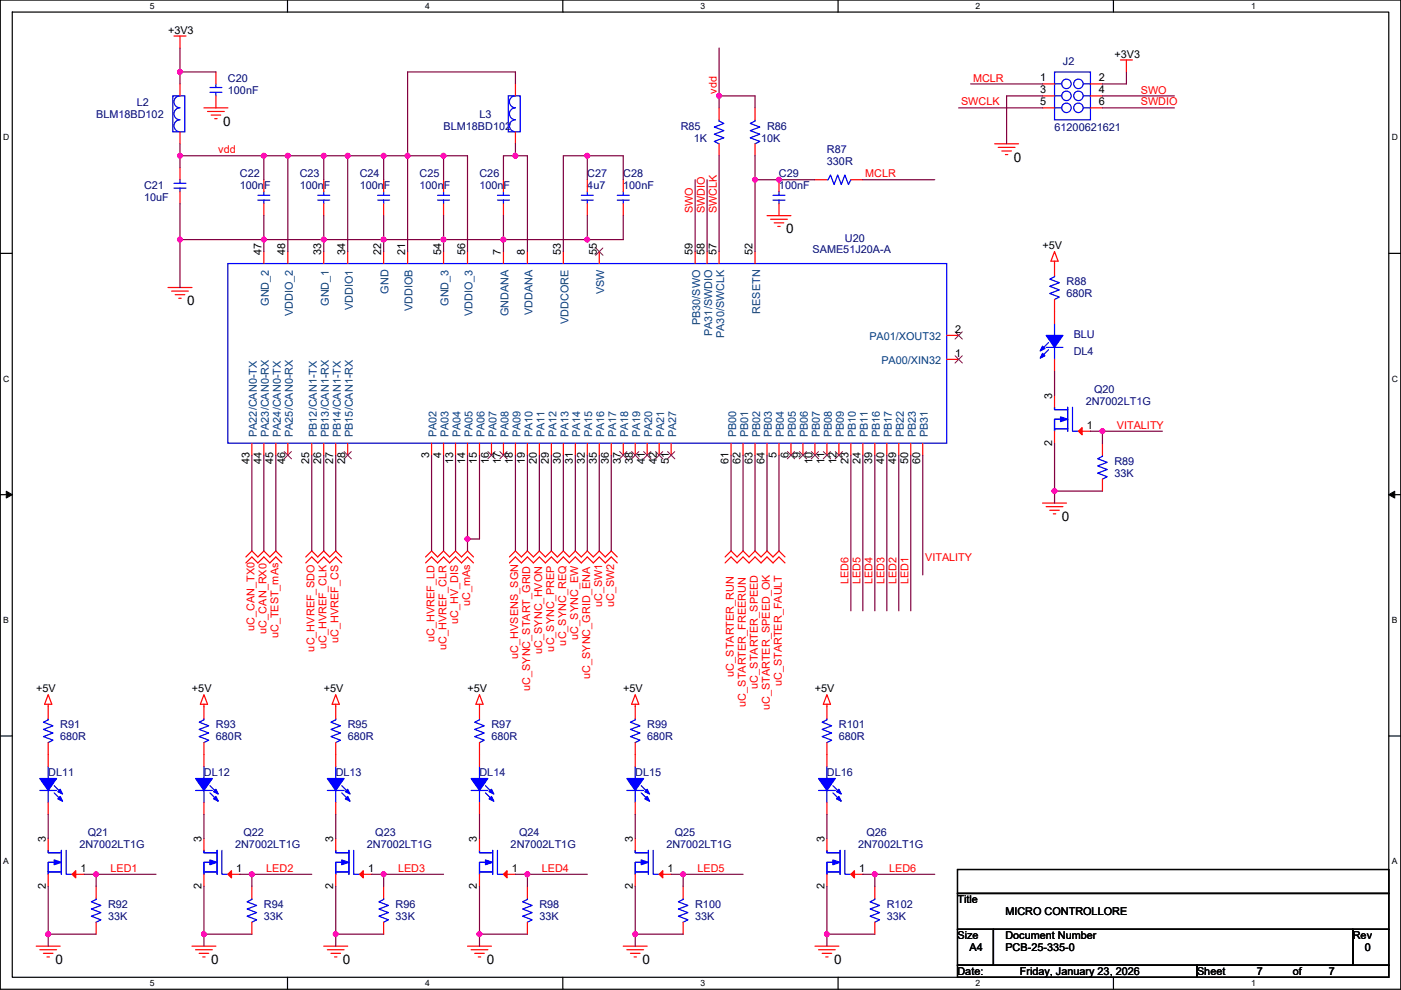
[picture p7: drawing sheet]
<svg xmlns="http://www.w3.org/2000/svg" width="297mm" height="210mm" viewBox="0 0 297 210" stroke-linecap="round" stroke-linejoin="round" font-family="sans-serif">
<path d="M.1 0h296.9v209.8h-296.9zM2.6 2.6h291.8v204.7h-291.8z" fill="none" stroke="#000" stroke-width=".25"/>
<g fill="#fff">
<path d="M31.8 .3h1v2h-1z"/>
<path d="M31.8 207.5h1v2.1h-1z"/>
</g>
<path d="M61 0v2.6M61 207.3v2.5" fill="none" stroke="#000" stroke-width=".25"/>
<g fill="#fff">
<path d="M90.1 .3h1v2h-1z"/>
<path d="M90.1 207.5h1v2.1h-1z"/>
</g>
<path d="M119.3 0v2.6M119.3 207.3v2.5" fill="none" stroke="#000" stroke-width=".25"/>
<g fill="#fff">
<path d="M148.5 .3h1v2h-1z"/>
<path d="M148.5 207.5h1v2.1h-1z"/>
</g>
<path d="M177.7 0v2.6M177.7 207.3v2.5" fill="none" stroke="#000" stroke-width=".25"/>
<g fill="#fff">
<path d="M206.9 .3h1v2h-1z"/>
<path d="M206.9 207.5h1v2.1h-1z"/>
</g>
<path d="M236.1 0v2.6M236.1 207.3v2.5" fill="none" stroke="#000" stroke-width=".25"/>
<g fill="#fff">
<path d="M265.2 .3h1v2h-1z"/>
<path d="M265.2 207.5h1v2.1h-1z"/>
<path d="M.7 28.2h1.3v2h-1.3z"/>
<path d="M295.1 28.2h1.3v2h-1.3z"/>
<path d="M.7 79.3h1.3v2.1h-1.3z"/>
<path d="M295.1 79.3h1.3v2.1h-1.3z"/>
</g>
<path d="M.1 53.7h2.5M294.4 53.7h2.6" fill="none" stroke="#000" stroke-width=".25"/>
<g fill="#fff">
<path d="M.7 130.5h1.2v2h-1.2z"/>
<path d="M295.1 130.5h1.2v2h-1.2z"/>
</g>
<path d="M.1 104.9h2.5M294.4 104.9h2.6" fill="none" stroke="#000" stroke-width=".25"/>
<path d="M1.3 104.2l1.3 .7-1.3 .7zM294.4 104.9l1.3-.7v1.4z" fill="#000" stroke="#000" stroke-width=".21"/>
<g fill="#fff">
<path d="M.7 181.7h1.2v2h-1.2z"/>
<path d="M295.1 181.7h1.2v2h-1.2z"/>
</g>
<path d="M.1 156.1h2.5M294.4 156.1h2.6M203 184.4h91.4v5.1h-91.4zM203 189.5h91.4v7.6h-91.4zM203 197.1h7.6v7.6h-7.6zM210.6 197.1h76.2v7.6h-76.2zM286.8 197.1h7.6v7.6h-7.6zM203 204.7h50.8v2.6h-50.8zM253.8 204.7h40.6v2.6h-40.6z" fill="none" stroke="#000" stroke-width=".25"/>
<g fill="none" stroke="#f00" stroke-width=".25">
<path d="M36.9 7.6h2.5M38.2 7.6v2.6M38.2 17.8v2.5M45.8 15.3v2.5M109.3 17.8v2.5M221 17.8h2.6M231.2 17.8h2.5M237.6 12.7h2.5M238.8 12.7v2.6M38.2 35.6v2.5M38.2 28v2.5M43.2 22.9h5.1"/>
<path d="M44 23.6h3.6M44.8 24.4h2M45.5 25.2h.5M45.8 20.3v2.6M55.9 38.1v2.6M68.6 38.1v2.6M81.3 38.1v2.6M94 38.1v2.6M106.7 38.1v2.6M109.3 28v2.5M124.5 38.1v2.6M132.1 38.1v2.6"/>
<path d="M152.5 30.5v2.5M152.5 22.9v2.5M160.1 30.5v2.5M160.1 22.9v2.5M165.2 38.1v2.6M172.8 38.1h2.5M180.4 38.1h2.5M210.9 30.5h5.1M211.6 31.3h3.6M212.4 32h2M213.2 32.8h.5M221 20.3h2.6"/>
<path d="M221 22.9h2.6M231.2 20.3h2.5M231.2 22.9h2.5M38.2 40.7v2.5M55.9 53.4v2.5M55.9 43.2v2.5M61 53.4v2.5M68.6 53.4v2.5M68.6 43.2v2.5M73.7 53.4v2.5M81.3 43.2v2.5M81.3 53.4v2.5"/>
<path d="M86.4 53.4v2.5M94 43.2v2.5M94 53.4v2.5M99.1 53.4v2.5M106.7 53.4v2.5M106.7 43.2v2.5M111.8 53.4v2.5M119.4 53.4v2.5M124.5 43.2v2.5M127.1 53.4v2.5M132.1 43.2v2.5M147.4 53.4v2.5"/>
<path d="M149.9 53.4v2.5M152.5 53.4v2.5M160.1 53.4v2.5M162.6 45.7h5.1M163.4 46.5h3.5M164.1 47.3h2.1M164.9 48h.5M165.2 43.2v2.5M223.6 55.4v3M223.6 53.4l.7 2h-1.5zM35.6 61h5.1M36.4 61.7h3.5"/>
<path d="M37.1 62.5h2.1M37.9 63.3h.5M200.7 76.2h2.6M200.7 71.1h2.6M223.6 63.5v5.1M223.6 76.2v2.6M53.4 94v2.5M55.9 94v2.5M58.5 94v2.5M61 94v2.5M66.1 94v2.5M68.6 94v2.5"/>
<path d="M71.2 94v2.5M73.7 94v2.5M91.5 94v2.5M94 94v2.5M96.6 94v2.5M99.1 94v2.5M101.7 94v2.5M104.2 94v2.5M106.7 94v2.5M109.3 94v2.5M111.8 94v2.5M114.4 94v2.5"/>
<path d="M116.9 94v2.5M119.4 94v2.5M122 94v2.5M124.5 94v2.5M127.1 94v2.5M129.6 94v2.5M132.1 94v2.5M134.7 94v2.5M137.2 94v2.5M139.8 94v2.5M142.3 94v2.5M155 94v2.5"/>
<path d="M157.5 94v2.5M160.1 94v2.5M162.6 94v2.5M165.2 94v2.5M167.7 94v2.5M170.2 94v2.5M172.8 94v2.5M175.3 94v2.5M177.9 94v2.5M180.4 94v2.5M182.9 94v2.5M185.5 94v2.5"/>
<path d="M188 94v2.5M190.6 94v2.5M193.1 94v2.5M195.6 94v2.5M223.6 91.5v2.5M223.6 83.8v2.6M228.7 91.5h2.5M233.7 94v2.5M52.1 118.1l1.3-1.2 1.3 1.2 1.2-1.2 1.3 1.2 1.3-1.2 1.3 1.2M52.1 119.4l1.3-1.3 1.3 1.3 1.2-1.3 1.3 1.3 1.3-1.3 1.3 1.3M64.8 118.1l1.3-1.2 1.3 1.2 1.2-1.2 1.3 1.2 1.3-1.2 1.3 1.2M64.8 119.4l1.3-1.3 1.3 1.3 1.2-1.3 1.3 1.3 1.3-1.3 1.3 1.3"/>
<path d="M90.2 118.1l1.3-1.2 1.3 1.2 1.2-1.2 1.3 1.2 1.3-1.2 1.3 1.2 1.2-1.2 1.3 1.2M90.2 119.4l1.3-1.3 1.3 1.3 1.2-1.3 1.3 1.3 1.3-1.3 1.3 1.3 1.2-1.3 1.3 1.3M108 118.1l1.3-1.2 1.3 1.2 1.2-1.2 1.3 1.2 1.3-1.2 1.2 1.2 1.3-1.2 1.3 1.2 1.2-1.2 1.3 1.2 1.3-1.2 1.3 1.2 1.2-1.2 1.3 1.2 1.3-1.2 1.2 1.2 1.3-1.2 1.3 1.2M108 119.4l1.3-1.3 1.3 1.3 1.2-1.3 1.3 1.3 1.3-1.3 1.2 1.3 1.3-1.3 1.3 1.3 1.2-1.3 1.3 1.3 1.3-1.3 1.3 1.3 1.2-1.3 1.3 1.3 1.3-1.3 1.2 1.3 1.3-1.3 1.3 1.3M153.7 118.1l1.3-1.2 1.3 1.2 1.2-1.2 1.3 1.2 1.3-1.2 1.3 1.2 1.2-1.2 1.3 1.2 1.3-1.2 1.2 1.2M153.7 119.4l1.3-1.3 1.3 1.3 1.2-1.3 1.3 1.3 1.3-1.3 1.3 1.3 1.2-1.3 1.3 1.3 1.3-1.3 1.2 1.3M221 106.7h5.1M221.8 107.5h3.6M222.6 108.2h2M223.3 109h.5M233.7 101.6v2.6M10.2 149.4v3"/>
<path d="M10.2 157.5v5.1M10.2 147.3l.8 2.1h-1.5zM43.2 147.3l.8 2.1h-1.5zM43.2 149.4v3M43.2 157.5v5.1M71.2 147.3l.7 2.1h-1.5zM71.2 149.4v3M71.2 157.5v5.1M101.7 147.3l.7 2.1h-1.5zM101.7 149.4v3M101.7 157.5v5.1M134.7 147.3l.7 2.1h-1.5z"/>
<path d="M134.7 149.4v3M134.7 157.5v5.1M175.3 147.3l.8 2.1h-1.5zM175.3 149.4v3M175.3 157.5v5.1M10.2 170.2v2.5M10.2 177.8v2.6M43.2 177.8v2.6M43.2 170.2v2.5M71.2 177.8v2.6M71.2 170.2v2.5M101.7 170.2v2.5"/>
<path d="M101.7 177.8v2.6M134.7 170.2v2.5M134.7 177.8v2.6M175.3 177.8v2.6M175.3 170.2v2.5M10.2 185.4v2.6M15.3 185.4h2.5M20.4 195.6v2.5M20.4 188v2.5M43.2 185.4v2.6M48.3 185.4h2.6M53.4 195.6v2.5"/>
<path d="M53.4 188v2.5M71.2 185.4v2.6M76.3 185.4h2.5M81.3 195.6v2.5M81.3 188v2.5M101.7 185.4v2.6M106.7 185.4h2.6M111.8 195.6v2.5M111.8 188v2.5M134.7 185.4v2.6M139.8 185.4h2.5M144.8 195.6v2.5"/>
<path d="M144.8 188v2.5M175.3 185.4v2.6M180.4 185.4h2.5M185.5 195.6v2.5M185.5 188v2.5M7.7 200.7h5.1M8.4 201.4h3.6M9.2 202.2h2M10 203h.5M40.7 200.7h5.1M41.5 201.4h3.5M42.2 202.2h2.1"/>
<path d="M43 203h.5M68.6 200.7h5.1M69.4 201.4h3.6M70.2 202.2h2M70.9 203h.5M99.1 200.7h5.1M99.9 201.4h3.5M100.6 202.2h2.1M101.4 203h.5M132.1 200.7h5.1M132.9 201.4h3.6M133.7 202.2h2"/>
<path d="M134.4 203h.5M172.8 200.7h5.1M173.5 201.4h3.6M174.3 202.2h2M175.1 203h.5"/>
</g>
<g fill="none" stroke="#00f" stroke-width=".25">
<path d="M44.5 18.6h2.6M44.5 19.6h2.6M45.8 19.6v.7M45.8 17.8v.8M223.6 15.3h7.6v10.1h-7.6zM223.6 17.8h1.5M229.7 17.8h1.5M36.6 20.3h2.6v7.7h-2.6zM36.9 38.9h2.5M36.9 39.9h2.5M38.1 25.4a1.26 1.26 0 0 0-1.2 1.3 1.26 1.26 0 0 0 1.2 1.2M38.1 22.9a1.26 1.26 0 0 0-1.2 1.2 1.26 1.26 0 0 0 1.2 1.3"/>
<path d="M38.1 20.3a1.26 1.26 0 0 0-1.2 1.3 1.26 1.26 0 0 0 1.2 1.3M38.2 39.9v.8M38.2 38.1v.8M107.8 20.3h2.5v7.7h-2.5zM109.3 25.4a1.26 1.26 0 0 0-1.3 1.3 1.26 1.26 0 0 0 1.3 1.2M109.3 22.9a1.26 1.26 0 0 0-1.3 1.2 1.26 1.26 0 0 0 1.3 1.3M109.3 20.3a1.26 1.26 0 0 0-1.3 1.3 1.26 1.26 0 0 0 1.3 1.3M152.5 25.4v.3l1 .5-2.1 .7 2.1 .8-2.1 .8 2.1 .7-2.1 .8 1.1 .5M160.1 25.4v.3l-1 .5 2 .7-2 .8 2 .8-2 .7 2 .8-1 .5M175.3 38.1h.3l.5-1 .7 2 .8-2 .8 2 .7-2 .8 2 .5-1M223.6 20.3h1.5M223.6 22.9h1.5"/>
<path d="M229.7 20.3h1.5M229.7 22.9h1.5M48.3 55.9h152.4v38.1h-152.4zM54.7 41.4h2.5M54.7 42.4h2.5M55.9 42.4v.8M55.9 40.7v.7M67.4 41.4h2.5M67.4 42.4h2.5M68.6 42.4v.8M68.6 40.7v.7M80.1 41.4h2.5"/>
<path d="M80.1 42.4h2.5M81.3 42.4v.8M81.3 40.7v.7M92.8 41.4h2.5M92.8 42.4h2.5M94 42.4v.8M94 40.7v.7M105.5 41.4h2.5M105.5 42.4h2.5M106.7 42.4v.8M106.7 40.7v.7M123.3 41.4h2.5"/>
<path d="M123.3 42.4h2.5M124.5 42.4v.8M124.5 40.7v.7M130.9 41.4h2.5M130.9 42.4h2.5M132.1 42.4v.8M132.1 40.7v.7M163.9 41.4h2.5M163.9 42.4h2.5M165.2 42.4v.8M165.2 40.7v.7M223.6 58.4v.3l-1 .5 2 .8-2 .7 2 .8-2 .8 2 .7-1 .5"/>
<path d="M221.8 73.7h3.6M222.3 72.7l-1.5 1.5M222.3 74.2l-1.5 1.5M223.6 68.6v2.5M223.6 73.7v2.5M223.6 91h2.8M223.8 91h2.3M224.6 88.9h-1v2.6v-2.6h1.5M226.1 86.9h-2.5v-.5v.5h2.8M226.4 86.4v5.1M227.4 86.4v5.1h1.3M233.7 96.5v.3l-1 .5 2.1 .8-2.1 .7 2.1 .8-2.1 .8 2.1 .7-1.1 .5"/>
<path d="M10.2 152.4v.3l-1 .5 2 .7-2 .8 2 .8-2 .7 2 .8-1 .5M43.2 152.4v.3l-1 .5 2.1 .7-2.1 .8 2.1 .8-2.1 .7 2.1 .8-1.1 .5M71.2 152.4v.3l-1 .5 2 .7-2 .8 2 .8-2 .7 2 .8-1 .5M101.7 152.4v.3l-1.1 .5 2.1 .7-2.1 .8 2.1 .8-2.1 .7 2.1 .8-1 .5M134.7 152.4v.3l-1 .5 2 .7-2 .8 2 .8-2 .7 2 .8-1 .5M175.3 152.4v.3l-1 .5 2 .7-2 .8 2 .8-2 .7 2 .8-1 .5M8.4 167.7h3.6M10.2 162.6v2.5M10.2 167.7v2.5M11.5 166.6l1.5 1.6M11.5 168.2l1.5 1.5M41.5 167.7h3.5"/>
<path d="M43.2 162.6v2.5M43.2 167.7v2.5M44.5 166.6l1.5 1.6M44.5 168.2l1.5 1.5M69.4 167.7h3.6M71.2 162.6v2.5M71.2 167.7v2.5M72.5 166.6l1.5 1.6M72.5 168.2l1.5 1.5M99.9 167.7h3.5M101.7 162.6v2.5M101.7 167.7v2.5"/>
<path d="M102.9 166.6l1.6 1.6M102.9 168.2l1.6 1.5M132.9 167.7h3.6M134.7 162.6v2.5M134.7 167.7v2.5M136 166.6l1.5 1.6M136 168.2l1.5 1.5M173.5 167.7h3.6M175.3 162.6v2.5M175.3 167.7v2.5M176.6 166.6l1.5 1.6M176.6 168.2l1.5 1.5"/>
<path d="M10.2 184.9h2.8M10.5 184.9h2.3M11.2 182.9h-1v2.5v-2.5h1.5M12.8 180.9h-2.6v-.5v.5h2.8M13 180.4v5M14 180.4v5h1.3M20.4 190.5v.3l-1 .5 2 .7-2 .8 2 .8-2 .7 2 .8-1 .5M43.2 184.9h2.8M43.5 184.9h2.3M44.3 182.9h-1.1v2.5v-2.5h1.6M45.8 180.9h-2.6v-.5v.5h2.8M46 180.4v5"/>
<path d="M47.1 180.4v5h1.2M53.4 190.5v.3l-1 .5 2 .7-2 .8 2 .8-2 .7 2 .8-1 .5M71.2 184.9h2.8M71.4 184.9h2.3M72.2 182.9h-1v2.5v-2.5h1.5M73.7 180.9h-2.5v-.5v.5h2.8M74 180.4v5M75 180.4v5h1.3M81.3 190.5v.3l-1 .5 2.1 .7-2.1 .8 2.1 .8-2.1 .7 2.1 .8-1.1 .5M101.7 184.9h2.8M101.9 184.9h2.3M102.7 182.9h-1v2.5v-2.5h1.5"/>
<path d="M104.2 180.9h-2.5v-.5v.5h2.8M104.5 180.4v5M105.5 180.4v5h1.2M111.8 190.5v.3l-1 .5 2 .7-2 .8 2 .8-2 .7 2 .8-1 .5M134.7 184.9h2.8M134.9 184.9h2.3M135.7 182.9h-1v2.5v-2.5h1.5M137.2 180.9h-2.5v-.5v.5h2.8M137.5 180.4v5M138.5 180.4v5h1.3M144.8 190.5v.3l-1 .5 2.1 .7-2.1 .8 2.1 .8-2.1 .7 2.1 .8-1.1 .5M175.3 184.9h2.8"/>
<path d="M175.6 184.9h2.3M176.3 182.9h-1v2.5v-2.5h1.5M177.9 180.9h-2.6v-.5v.5h2.8M178.1 180.4v5M179.1 180.4v5h1.3M185.5 190.5v.3l-1 .5 2 .7-2 .8 2 .8-2 .7 2 .8-1 .5"/>
<circle cx="226.1" cy="17.8" r="1.01"/>
<circle cx="228.6" cy="17.8" r="1.01"/>
<circle cx="226.1" cy="20.3" r="1.01"/>
<circle cx="226.1" cy="22.9" r="1.01"/>
<circle cx="228.6" cy="22.9" r="1.01"/>
<circle cx="228.6" cy="20.3" r="1.01"/>
</g>
<g fill="#00f" stroke="#00f" stroke-width=".25">
<path d="M99.9 165.1h3.5l-1.7 2.6z" fill-rule="evenodd"/>
<path d="M104.2 168.9l.5 1-1-.5z" fill-rule="evenodd"/>
<path d="M104.2 167.4l.5 1-1-.5z" fill-rule="evenodd"/>
<path d="M221.8 71.1h3.6l-1.8 2.6z" fill-rule="evenodd"/>
<path d="M221 75l.5 .5-1 .5z" fill-rule="evenodd"/>
<path d="M221 73.4l.5 .5-1 .5z" fill-rule="evenodd"/>
<path d="M224.8 88.4l1.6 .5-1.6 .5z" fill-rule="evenodd"/>
<path d="M8.4 165.1h3.6l-1.8 2.6z" fill-rule="evenodd"/>
<path d="M12.8 168.9l.5 1-1-.5z" fill-rule="evenodd"/>
<path d="M12.8 167.4l.5 1-1-.5z" fill-rule="evenodd"/>
<path d="M132.9 165.1h3.6l-1.8 2.6z" fill-rule="evenodd"/>
<path d="M137.2 168.9l.5 1-1-.5z" fill-rule="evenodd"/>
<path d="M137.2 167.4l.5 1-1-.5z" fill-rule="evenodd"/>
<path d="M44.5 182.4l1.5 .5-1.5 .5z" fill-rule="evenodd"/>
<path d="M41.5 165.1h3.5l-1.8 2.6z" fill-rule="evenodd"/>
<path d="M45.8 168.9l.5 1-1-.5z" fill-rule="evenodd"/>
<path d="M45.8 167.4l.5 1-1-.5z" fill-rule="evenodd"/>
<path d="M136 182.4l1.5 .5-1.5 .5z" fill-rule="evenodd"/>
<path d="M176.6 182.4l1.5 .5-1.5 .5z" fill-rule="evenodd"/>
<path d="M173.5 165.1h3.6l-1.8 2.6z" fill-rule="evenodd"/>
<path d="M177.9 168.9l.5 1-1-.5z" fill-rule="evenodd"/>
<path d="M177.9 167.4l.5 1-1-.5z" fill-rule="evenodd"/>
<path d="M72.5 182.4l1.5 .5-1.5 .5z" fill-rule="evenodd"/>
<path d="M69.4 165.1h3.6l-1.8 2.6z" fill-rule="evenodd"/>
<path d="M73.7 168.9l.5 1-1-.5z" fill-rule="evenodd"/>
<path d="M73.7 167.4l.5 1-1-.5z" fill-rule="evenodd"/>
<path d="M102.9 182.4l1.6 .5-1.6 .5z" fill-rule="evenodd"/>
<path d="M11.5 182.4l1.5 .5-1.5 .5z" fill-rule="evenodd"/>
</g>
<g fill="none" stroke="#804000" stroke-width=".21">
<path d="M126.3 52.6l1.5 1.5M127.8 52.6l-1.5 1.5M202.5 75.5l1.5 1.5M202.5 70.4l1.5 1.5M204 75.5l-1.5 1.5M204 70.4l-1.5 1.5M60.3 95.8l1.5 1.5M61.8 95.8l-1.6 1.5M73 95.8l1.5 1.5M74.5 95.8l-1.6 1.5M103.4 95.8l1.6 1.5M105 95.8l-1.6 1.5"/>
<path d="M106 95.8l1.5 1.5M107.5 95.8l-1.5 1.5M131.4 95.8l1.5 1.5M132.9 95.8l-1.5 1.5M133.9 95.8l1.6 1.5M135.4 95.8l-1.5 1.5M136.5 95.8l1.5 1.5M138 95.8l-1.6 1.5M139 95.8l1.5 1.5M140.5 95.8l-1.5 1.5M141.5 95.8l1.6 1.5M143.1 95.8l-1.6 1.5"/>
<path d="M166.9 95.8l1.6 1.5M168.5 95.8l-1.6 1.5M169.5 95.8l1.5 1.5M171 95.8l-1.5 1.5M172 95.8l1.6 1.5M173.5 95.8l-1.5 1.5M174.6 95.8l1.5 1.5M176.1 95.8l-1.6 1.5M177.1 95.8l1.5 1.5M178.6 95.8l-1.5 1.5"/>
</g>
<g fill="#f00" stroke="#f00" stroke-width=".25">
<path d="M228.7 91.5l.7-.8v1.5z"/>
<path d="M48.3 185.4l.8-.7v1.5z"/>
<path d="M139.8 185.4l.7-.7v1.5z"/>
<path d="M180.4 185.4l.8-.7v1.5z"/>
<path d="M76.3 185.4l.7-.7v1.5z"/>
<path d="M106.7 185.4l.8-.7v1.5z"/>
<path d="M15.3 185.4l.8-.7v1.5z"/>
</g>
<g fill="none" stroke="#800040" stroke-width=".25">
<path d="M38.2 15.3h7.6M38.2 10.2v5.1M38.2 15.3v2.5M109.3 17.8v-2.5h-22.9v17.7M152.5 10.2v10.1M205.8 17.8h15.2M238.8 15.3v2.5h-5.1M38.2 30.5v2.5M38.2 33h17.7M38.2 33v2.6M55.9 33h5.1M55.9 33v5.1"/>
<path d="M61 33v20.4M61 33h7.6M68.6 33h5.1M68.6 33v5.1M73.7 33v20.4M73.7 33h7.6M81.3 33h5.1M81.3 33v5.1M86.4 33v20.4M86.4 33h7.6M94 33h5.1v20.4M94 33v5.1"/>
<path d="M109.3 30.5v2.5M109.3 33h-2.6v5.1M109.3 33h2.5v20.4M124.5 33h-5.1v20.4M124.5 33v5.1M124.5 33h7.6v5.1M147.4 38.1v15.3M149.9 38.1v15.3M152.5 20.3v2.6M152.5 20.3h7.6v2.6M152.5 33v20.4M160.1 38.1h12.7"/>
<path d="M160.1 33v5.1M160.1 38.1v15.3M182.9 38.1h15.3M203.3 22.9h17.7M221 20.3h-7.6v10.2M233.7 20.3h15.3M233.7 22.9h15.3M38.2 50.8v10.2M38.2 43.2v7.6M38.2 50.8h17.7M55.9 50.8h12.7M55.9 45.7v5.1"/>
<path d="M55.9 50.8v2.6M68.6 45.7v5.1M68.6 50.8v2.6M68.6 50.8h12.7M81.3 50.8h12.7M81.3 45.7v5.1M81.3 50.8v2.6M94 45.7v5.1M94 50.8v2.6M94 50.8h12.7M106.7 45.7v5.1M106.7 50.8h17.8"/>
<path d="M106.7 50.8v2.6M124.5 45.7v5.1M132.1 45.7v5.1h-7.6M223.6 78.8v5M53.4 96.5v20.4M55.9 96.5v20.4M58.5 96.5v20.4M66.1 96.5v20.4M68.6 96.5v20.4M71.2 96.5v20.4M91.5 96.5v20.4M94 96.5v20.4"/>
<path d="M96.6 96.5v20.4M99.1 96.5v17.8M101.7 96.5v17.8h-2.6M109.3 96.5v20.4M111.8 96.5v20.4M114.4 96.5v20.4M116.9 96.5v20.4M119.4 96.5v20.4M122 96.5v20.4M124.5 96.5v20.4M127.1 96.5v20.4M129.6 96.5v20.4"/>
<path d="M155 96.5v20.4M157.5 96.5v20.4M160.1 96.5v20.4M162.6 96.5v20.4M165.2 96.5v20.4M180.4 96.5v33.1M182.9 96.5v33.1M185.5 96.5v33.1M188 96.5v33.1M190.6 96.5v33.1M193.1 96.5v33.1M195.6 96.5v25.4"/>
<path d="M223.6 94v10.2M231.2 91.5h2.5M233.7 91.5v2.5M233.7 91.5h12.7M99.1 114.3v2.6M223.6 104.2h10.1M223.6 104.2v2.5M10.2 172.7v5.1M43.2 172.7v5.1M71.2 172.7v5.1M101.7 172.7v5.1M134.7 172.7v5.1"/>
<path d="M175.3 172.7v5.1M10.2 188v10.1M10.2 198.1h10.2M10.2 198.1v2.6M17.8 185.4h2.6M20.4 185.4h12.7M20.4 185.4v2.6M43.2 188v10.1M43.2 198.1v2.6M43.2 198.1h10.2M50.9 185.4h2.5M53.4 185.4h12.7"/>
<path d="M53.4 185.4v2.6M71.2 188v10.1M71.2 198.1v2.6M71.2 198.1h10.1M78.8 185.4h2.5M81.3 185.4v2.6M81.3 185.4h12.7M101.7 198.1h10.1M101.7 188v10.1M101.7 198.1v2.6M109.3 185.4h2.5M111.8 185.4v2.6"/>
<path d="M111.8 185.4h12.7M134.7 198.1h10.1M134.7 188v10.1M134.7 198.1v2.6M142.3 185.4h2.5M144.8 185.4v2.6M144.8 185.4h12.7M175.3 198.1h10.2M175.3 188v10.1M175.3 198.1v2.6M182.9 185.4h2.6M185.5 185.4v2.6"/>
<path d="M185.5 185.4h12.7"/>
</g>
<g fill="#f0f" stroke="#f0f" stroke-width=".25">
<circle cx="38.1" cy="15.2" r=".5"/>
<circle cx="86.4" cy="33" r=".5"/>
<circle cx="152.4" cy="20.3" r=".5"/>
<circle cx="55.9" cy="33" r=".5"/>
<circle cx="38.1" cy="33" r=".5"/>
<circle cx="68.6" cy="33" r=".5"/>
<circle cx="61" cy="33" r=".5"/>
<circle cx="81.3" cy="33" r=".5"/>
<circle cx="73.7" cy="33" r=".5"/>
<circle cx="94" cy="33" r=".5"/>
<circle cx="109.3" cy="33" r=".5"/>
<circle cx="124.5" cy="33" r=".5"/>
<circle cx="160.1" cy="38.1" r=".5"/>
<circle cx="165.1" cy="38.1" r=".5"/>
<circle cx="38.1" cy="50.8" r=".5"/>
<circle cx="55.9" cy="50.8" r=".5"/>
<circle cx="81.3" cy="50.8" r=".5"/>
<circle cx="68.6" cy="50.8" r=".5"/>
<circle cx="94" cy="50.8" r=".5"/>
<circle cx="124.5" cy="50.8" r=".5"/>
<circle cx="106.7" cy="50.8" r=".5"/>
<circle cx="233.7" cy="91.4" r=".5"/>
<circle cx="223.6" cy="104.1" r=".5"/>
<circle cx="99.1" cy="114.3" r=".5"/>
<circle cx="20.4" cy="185.4" r=".5"/>
<circle cx="10.2" cy="198.1" r=".5"/>
<circle cx="53.4" cy="185.4" r=".5"/>
<circle cx="43.2" cy="198.1" r=".5"/>
<circle cx="81.3" cy="185.4" r=".5"/>
<circle cx="71.2" cy="198.1" r=".5"/>
<circle cx="111.8" cy="185.4" r=".5"/>
<circle cx="101.6" cy="198.1" r=".5"/>
<circle cx="144.8" cy="185.4" r=".5"/>
<circle cx="134.7" cy="198.1" r=".5"/>
<circle cx="185.5" cy="185.4" r=".5"/>
<circle cx="175.3" cy="198.1" r=".5"/>
</g>
<g font-size="2.8">
<text x="47.3" y="26.6">0</text>
<text x="214.9" y="34.3">0</text>
<text x="166.7" y="49.5">0</text>
<text x="39.7" y="64.7">0</text>
<text x="225.1" y="110.5">0</text>
<text x="11.7" y="204.4">0</text>
<text x="44.8" y="204.4">0</text>
<text x="72.7" y="204.4">0</text>
<text x="103.2" y="204.4">0</text>
<text x="136.2" y="204.4">0</text>
<text x="176.8" y="204.4">0</text>
</g>
<g font-size="2.3">
<text x="35.6" y="7.2">+3V3</text>
<text x="220.5" y="17.3">1</text>
<text x="233" y="17.3">2</text>
<text x="236.3" y="12.2">+3V3</text>
<text x="220.5" y="19.8">3</text>
<text x="220.5" y="22.4">5</text>
<text x="233" y="19.8">4</text>
<text x="233" y="22.4">6</text>
<text x="221" y="52.9">+5V</text>
<text x="55.4" y="54.1" transform="rotate(-90 55.4 54.1)">47</text>
<text x="60.5" y="54.1" transform="rotate(-90 60.5 54.1)">48</text>
<text x="68.1" y="54.1" transform="rotate(-90 68.1 54.1)">33</text>
<text x="73.2" y="54.1" transform="rotate(-90 73.2 54.1)">34</text>
<text x="80.8" y="54.1" transform="rotate(-90 80.8 54.1)">22</text>
<text x="85.9" y="54.1" transform="rotate(-90 85.9 54.1)">21</text>
<text x="93.5" y="54.1" transform="rotate(-90 93.5 54.1)">54</text>
<text x="98.6" y="54.1" transform="rotate(-90 98.6 54.1)">56</text>
<text x="106.2" y="54.1" transform="rotate(-90 106.2 54.1)">7</text>
<text x="111.3" y="54.1" transform="rotate(-90 111.3 54.1)">8</text>
<text x="118.9" y="54.1" transform="rotate(-90 118.9 54.1)">53</text>
<text x="126.5" y="54.1" transform="rotate(-90 126.5 54.1)">55</text>
<text x="146.9" y="54.1" transform="rotate(-90 146.9 54.1)">59</text>
<text x="149.4" y="54.1" transform="rotate(-90 149.4 54.1)">58</text>
<text x="151.9" y="54.1" transform="rotate(-90 151.9 54.1)">57</text>
<text x="159.6" y="54.1" transform="rotate(-90 159.6 54.1)">52</text>
<text x="202.5" y="70.6">2</text>
<text x="202.5" y="75.7">1</text>
<text x="223.1" y="84.6" transform="rotate(-90 223.1 84.6)">3</text>
<text x="223.1" y="94.5" transform="rotate(-90 223.1 94.5)">2</text>
<text x="230.4" y="90.9">1</text>
<text x="52.9" y="98.4" transform="rotate(-90 52.9 98.4)">43</text>
<text x="55.4" y="98.4" transform="rotate(-90 55.4 98.4)">44</text>
<text x="58" y="98.4" transform="rotate(-90 58 98.4)">45</text>
<text x="60.5" y="98.4" transform="rotate(-90 60.5 98.4)">46</text>
<text x="65.6" y="98.4" transform="rotate(-90 65.6 98.4)">25</text>
<text x="68.1" y="98.4" transform="rotate(-90 68.1 98.4)">26</text>
<text x="70.7" y="98.4" transform="rotate(-90 70.7 98.4)">27</text>
<text x="73.2" y="98.4" transform="rotate(-90 73.2 98.4)">28</text>
<text x="91" y="97.1" transform="rotate(-90 91 97.1)">3</text>
<text x="93.5" y="97.1" transform="rotate(-90 93.5 97.1)">4</text>
<text x="96.1" y="98.4" transform="rotate(-90 96.1 98.4)">13</text>
<text x="98.6" y="98.4" transform="rotate(-90 98.6 98.4)">14</text>
<text x="101.1" y="98.4" transform="rotate(-90 101.1 98.4)">15</text>
<text x="103.7" y="98.4" transform="rotate(-90 103.7 98.4)">16</text>
<text x="106.2" y="98.4" transform="rotate(-90 106.2 98.4)">17</text>
<text x="108.8" y="98.4" transform="rotate(-90 108.8 98.4)">18</text>
<text x="111.3" y="98.4" transform="rotate(-90 111.3 98.4)">19</text>
<text x="113.8" y="98.4" transform="rotate(-90 113.8 98.4)">20</text>
<text x="116.4" y="98.4" transform="rotate(-90 116.4 98.4)">29</text>
<text x="118.9" y="98.4" transform="rotate(-90 118.9 98.4)">30</text>
<text x="121.5" y="98.4" transform="rotate(-90 121.5 98.4)">31</text>
<text x="124" y="98.4" transform="rotate(-90 124 98.4)">32</text>
<text x="126.5" y="98.4" transform="rotate(-90 126.5 98.4)">35</text>
<text x="129.1" y="98.4" transform="rotate(-90 129.1 98.4)">36</text>
<text x="131.6" y="98.4" transform="rotate(-90 131.6 98.4)">37</text>
<text x="134.2" y="98.4" transform="rotate(-90 134.2 98.4)">38</text>
<text x="136.7" y="98.4" transform="rotate(-90 136.7 98.4)">41</text>
<text x="139.2" y="98.4" transform="rotate(-90 139.2 98.4)">42</text>
<text x="141.8" y="98.4" transform="rotate(-90 141.8 98.4)">51</text>
<text x="154.5" y="98.4" transform="rotate(-90 154.5 98.4)">61</text>
<text x="157" y="98.4" transform="rotate(-90 157 98.4)">62</text>
<text x="159.6" y="98.4" transform="rotate(-90 159.6 98.4)">63</text>
<text x="162.1" y="98.4" transform="rotate(-90 162.1 98.4)">64</text>
<text x="164.6" y="97.1" transform="rotate(-90 164.6 97.1)">5</text>
<text x="167.2" y="97.1" transform="rotate(-90 167.2 97.1)">6</text>
<text x="169.7" y="97.1" transform="rotate(-90 169.7 97.1)">9</text>
<text x="172.3" y="98.4" transform="rotate(-90 172.3 98.4)">10</text>
<text x="174.8" y="98.4" transform="rotate(-90 174.8 98.4)">11</text>
<text x="177.3" y="98.4" transform="rotate(-90 177.3 98.4)">12</text>
<text x="179.9" y="98.4" transform="rotate(-90 179.9 98.4)">23</text>
<text x="182.4" y="98.4" transform="rotate(-90 182.4 98.4)">24</text>
<text x="185" y="98.4" transform="rotate(-90 185 98.4)">39</text>
<text x="187.5" y="98.4" transform="rotate(-90 187.5 98.4)">40</text>
<text x="190" y="98.4" transform="rotate(-90 190 98.4)">49</text>
<text x="192.6" y="98.4" transform="rotate(-90 192.6 98.4)">50</text>
<text x="195.1" y="98.4" transform="rotate(-90 195.1 98.4)">60</text>
<text x="7.7" y="146.9">+5V</text>
<text x="40.7" y="146.9">+5V</text>
<text x="68.6" y="146.9">+5V</text>
<text x="99.1" y="146.9">+5V</text>
<text x="132.1" y="146.9">+5V</text>
<text x="172.8" y="146.9">+5V</text>
<text x="9.7" y="178.6" transform="rotate(-90 9.7 178.6)">3</text>
<text x="42.7" y="178.6" transform="rotate(-90 42.7 178.6)">3</text>
<text x="70.7" y="178.6" transform="rotate(-90 70.7 178.6)">3</text>
<text x="101.1" y="178.6" transform="rotate(-90 101.1 178.6)">3</text>
<text x="134.2" y="178.6" transform="rotate(-90 134.2 178.6)">3</text>
<text x="174.8" y="178.6" transform="rotate(-90 174.8 178.6)">3</text>
<text x="17.1" y="184.9">1</text>
<text x="50.1" y="184.9">1</text>
<text x="78" y="184.9">1</text>
<text x="108.5" y="184.9">1</text>
<text x="141.5" y="184.9">1</text>
<text x="182.2" y="184.9">1</text>
<text x="9.7" y="188.5" transform="rotate(-90 9.7 188.5)">2</text>
<text x="42.7" y="188.5" transform="rotate(-90 42.7 188.5)">2</text>
<text x="70.7" y="188.5" transform="rotate(-90 70.7 188.5)">2</text>
<text x="101.1" y="188.5" transform="rotate(-90 101.1 188.5)">2</text>
<text x="134.2" y="188.5" transform="rotate(-90 134.2 188.5)">2</text>
<text x="174.8" y="188.5" transform="rotate(-90 174.8 188.5)">2</text>
<text x="203" y="191.6">Title</text>
<text x="213.2" y="194.1">MICRO CONTROLLORE</text>
<text x="203" y="199.2">Size</text>
<text x="205.5" y="201.7">A4</text>
<text x="213.2" y="199.2">Document Number</text>
<text x="213.2" y="201.7">PCB-25-335-0</text>
<text x="286.8" y="199.2">Rev</text>
<text x="289.4" y="201.7">0</text>
<text x="203" y="206.8">Date:</text>
<text x="216.2" y="206.8">Friday, January 23, 2026</text>
<text x="253.8" y="206.8">Sheet</text>
<text x="266.5" y="206.8">7</text>
<text x="274.1" y="206.8">of</text>
<text x="281.7" y="206.8">7</text>
</g>
<g font-size="2.3" fill="#000080">
<text x="48.3" y="17.3">C20</text>
<text x="225.4" y="13.8">J2</text>
<text x="29" y="22.4">L2</text>
<text x="48.3" y="19.9">100nF</text>
<text x="20.4" y="24.9">BLM18BD102</text>
<text x="94" y="27.5">BLM18BD102</text>
<text x="101.7" y="24.9">L3</text>
<text x="144.3" y="27.5">R85</text>
<text x="162.6" y="27.5">R86</text>
<text x="223.6" y="27.7">61200621621</text>
<text x="147.1" y="30">1K</text>
<text x="161.4" y="30">10K</text>
<text x="175.3" y="32.6">R87</text>
<text x="175.3" y="35.1">330R</text>
<text x="30.5" y="40.2">C21</text>
<text x="50.9" y="37.6">C22</text>
<text x="50.9" y="40.2">100nF</text>
<text x="63.6" y="37.6">C23</text>
<text x="63.6" y="40.2">100nF</text>
<text x="76.3" y="37.6">C24</text>
<text x="76.3" y="40.2">100nF</text>
<text x="89" y="37.6">C25</text>
<text x="89" y="40.2">100nF</text>
<text x="101.7" y="37.6">C26</text>
<text x="101.7" y="40.2">100nF</text>
<text x="124.5" y="37.6">C27</text>
<text x="124.5" y="40.2">4u7</text>
<text x="132.1" y="37.6">C28</text>
<text x="132.1" y="40.2">100nF</text>
<text x="165.2" y="37.6">C29</text>
<text x="165.2" y="40.2">100nF</text>
<text x="30.5" y="42.7">10uF</text>
<text x="172.3" y="53.6">SAME51J20A-A</text>
<text x="179.1" y="51.4">U20</text>
<text x="226.1" y="60.5">R88</text>
<text x="226.1" y="63">680R</text>
<text x="227.6" y="71.7">BLU</text>
<text x="227.6" y="75.2">DL4</text>
<text x="232" y="83.4">Q20</text>
<text x="230.2" y="85.9">2N7002LT1G</text>
<text x="236.3" y="98.6">R89</text>
<text x="236.3" y="101.1">33K</text>
<text x="12.8" y="154.5">R91</text>
<text x="45.8" y="154.5">R93</text>
<text x="73.7" y="154.5">R95</text>
<text x="104.2" y="154.5">R97</text>
<text x="137.2" y="154.5">R99</text>
<text x="177.9" y="154.5">R101</text>
<text x="12.8" y="157">680R</text>
<text x="45.8" y="157">680R</text>
<text x="73.7" y="157">680R</text>
<text x="104.2" y="157">680R</text>
<text x="137.2" y="157">680R</text>
<text x="177.9" y="157">680R</text>
<text x="10.2" y="164.6">DL11</text>
<text x="43.2" y="164.6">DL12</text>
<text x="71.2" y="164.6">DL13</text>
<text x="101.7" y="164.6">DL14</text>
<text x="134.7" y="164.6">DL15</text>
<text x="175.3" y="164.6">DL16</text>
<text x="16.8" y="179.9">2N7002LT1G</text>
<text x="18.6" y="177.3">Q21</text>
<text x="49.8" y="179.9">2N7002LT1G</text>
<text x="51.6" y="177.3">Q22</text>
<text x="77.8" y="179.9">2N7002LT1G</text>
<text x="79.6" y="177.3">Q23</text>
<text x="108.3" y="179.9">2N7002LT1G</text>
<text x="110" y="177.3">Q24</text>
<text x="141.3" y="179.9">2N7002LT1G</text>
<text x="143.1" y="177.3">Q25</text>
<text x="181.9" y="179.9">2N7002LT1G</text>
<text x="183.7" y="177.3">Q26</text>
<text x="22.9" y="192.6">R92</text>
<text x="22.9" y="195.1">33K</text>
<text x="55.9" y="192.6">R94</text>
<text x="55.9" y="195.1">33K</text>
<text x="83.9" y="192.6">R96</text>
<text x="83.9" y="195.1">33K</text>
<text x="114.4" y="192.6">R98</text>
<text x="114.4" y="195.1">33K</text>
<text x="147.4" y="192.6">R100</text>
<text x="147.4" y="195.1">33K</text>
<text x="188" y="192.6">R102</text>
<text x="188" y="195.1">33K</text>
</g>
<g font-size="2.3" fill="#f00">
<text x="206.3" y="17.3">MCLR</text>
<text x="152" y="19.8" transform="rotate(-90 152 19.8)">vdd</text>
<text x="203.8" y="22.4">SWCLK</text>
<text x="241.9" y="19.8">SWO</text>
<text x="241.9" y="22.4">SWDIO</text>
<text x="46.3" y="32.5">vdd</text>
<text x="183.4" y="37.6">MCLR</text>
<text x="146.9" y="45.2" transform="rotate(-90 146.9 45.2)">SWO</text>
<text x="149.4" y="45.2" transform="rotate(-90 149.4 45.2)">SWDIO</text>
<text x="152" y="45.2" transform="rotate(-90 152 45.2)">SWCLK</text>
<text x="236.8" y="91">VITALITY</text>
<text x="196.1" y="118.9">VITALITY</text>
<text x="179.9" y="124" transform="rotate(-90 179.9 124)">LED6</text>
<text x="182.4" y="124" transform="rotate(-90 182.4 124)">LED5</text>
<text x="185" y="124" transform="rotate(-90 185 124)">LED4</text>
<text x="187.5" y="124" transform="rotate(-90 187.5 124)">LED3</text>
<text x="190.1" y="124" transform="rotate(-90 190.1 124)">LED2</text>
<text x="192.6" y="124" transform="rotate(-90 192.6 124)">LED1</text>
<text x="99.7" y="128.5" transform="rotate(-90 99.7 128.5)">uC_mAs</text>
<text x="127.7" y="128.8" transform="rotate(-90 127.7 128.8)">uC_SW1</text>
<text x="130.2" y="128.8" transform="rotate(-90 130.2 128.8)">uC_SW2</text>
<text x="54" y="133.9" transform="rotate(-90 54 133.9)">uC_CAN_TX0</text>
<text x="56.5" y="134.4" transform="rotate(-90 56.5 134.4)">uC_CAN_RX0</text>
<text x="59.1" y="135.4" transform="rotate(-90 59.1 135.4)">uC_TEST_mAs</text>
<text x="69.2" y="137.7" transform="rotate(-90 69.2 137.7)">uC_HVREF_CLK</text>
<text x="71.8" y="136.4" transform="rotate(-90 71.8 136.4)">uC_HVREF_CS</text>
<text x="92.1" y="136.2" transform="rotate(-90 92.1 136.2)">uC_HVREF_LD</text>
<text x="94.6" y="137.9" transform="rotate(-90 94.6 137.9)">uC_HVREF_CLR</text>
<text x="97.2" y="132.4" transform="rotate(-90 97.2 132.4)">uC_HV_DIS</text>
<text x="120" y="136.9" transform="rotate(-90 120 136.9)">uC_SYNC_REQ</text>
<text x="122.6" y="135.7" transform="rotate(-90 122.6 135.7)">uC_SYNC_EW</text>
<text x="66.7" y="138.2" transform="rotate(-90 66.7 138.2)">uC_HVREF_SDO</text>
<text x="109.9" y="139.7" transform="rotate(-90 109.9 139.7)">uC_HVSENS_SGN</text>
<text x="115" y="138.7" transform="rotate(-90 115 138.7)">uC_SYNC_HVON</text>
<text x="117.5" y="138.2" transform="rotate(-90 117.5 138.2)">uC_SYNC_PREP</text>
<text x="155.6" y="143.5" transform="rotate(-90 155.6 143.5)">uC_STARTER_RUN</text>
<text x="112.4" y="146.6" transform="rotate(-90 112.4 146.6)">uC_SYNC_START_GRID</text>
<text x="125.1" y="144" transform="rotate(-90 125.1 144)">uC_SYNC_GRID_ENA</text>
<text x="158.1" y="149.9" transform="rotate(-90 158.1 149.9)">uC_STARTER_FREERUN</text>
<text x="160.7" y="146.1" transform="rotate(-90 160.7 146.1)">uC_STARTER_SPEED</text>
<text x="165.8" y="145.6" transform="rotate(-90 165.8 145.6)">uC_STARTER_FAULT</text>
<text x="163.2" y="150.6" transform="rotate(-90 163.2 150.6)">uC_STARTER_SPEED_OK</text>
<text x="23.4" y="184.9">LED1</text>
<text x="56.4" y="184.9">LED2</text>
<text x="84.4" y="184.9">LED3</text>
<text x="114.9" y="184.9">LED4</text>
<text x="147.9" y="184.9">LED5</text>
<text x="188.5" y="184.9">LED6</text>
</g>
<g font-size="2.3" fill="#004080">
<text x="57" y="64.9" transform="rotate(-90 57 64.9)">GND_2</text>
<text x="69.7" y="64.9" transform="rotate(-90 69.7 64.9)">GND_1</text>
<text x="74.8" y="65.8" transform="rotate(-90 74.8 65.8)">VDDIO1</text>
<text x="82.4" y="62.3" transform="rotate(-90 82.4 62.3)">GND</text>
<text x="95.1" y="64.9" transform="rotate(-90 95.1 64.9)">GND_3</text>
<text x="128.1" y="62.4" transform="rotate(-90 128.1 62.4)">VSW</text>
<text x="62.1" y="67.1" transform="rotate(-90 62.1 67.1)">VDDIO_2</text>
<text x="87.5" y="66" transform="rotate(-90 87.5 66)">VDDIOB</text>
<text x="100.2" y="67.1" transform="rotate(-90 100.2 67.1)">VDDIO_3</text>
<text x="107.8" y="67.1" transform="rotate(-90 107.8 67.1)">GNDANA</text>
<text x="112.9" y="66.8" transform="rotate(-90 112.9 66.8)">VDDANA</text>
<text x="120.5" y="68.7" transform="rotate(-90 120.5 68.7)">VDDCORE</text>
<text x="148.4" y="69" transform="rotate(-90 148.4 69)">PB30/SWO</text>
<text x="151" y="71.3" transform="rotate(-90 151 71.3)">PA31/SWDIO</text>
<text x="153.5" y="71.7" transform="rotate(-90 153.5 71.7)">PA30/SWCLK</text>
<text x="161.1" y="66.5" transform="rotate(-90 161.1 66.5)">RESETN</text>
<text x="184.3" y="72.2">PA01/XOUT32</text>
<text x="186.9" y="77.3">PA00/XIN32</text>
<text x="54.5" y="92.7" transform="rotate(-90 54.5 92.7)">PA22/CAN0-TX</text>
<text x="57" y="92.7" transform="rotate(-90 57 92.7)">PA23/CAN0-RX</text>
<text x="59.5" y="92.7" transform="rotate(-90 59.5 92.7)">PA24/CAN0-TX</text>
<text x="62.1" y="92.7" transform="rotate(-90 62.1 92.7)">PA25/CAN0-RX</text>
<text x="67.2" y="92.7" transform="rotate(-90 67.2 92.7)">PB12/CAN1-TX</text>
<text x="69.7" y="92.7" transform="rotate(-90 69.7 92.7)">PB13/CAN1-RX</text>
<text x="72.2" y="92.7" transform="rotate(-90 72.2 92.7)">PB14/CAN1-TX</text>
<text x="74.8" y="92.7" transform="rotate(-90 74.8 92.7)">PB15/CAN1-RX</text>
<text x="92.6" y="92.7" transform="rotate(-90 92.6 92.7)">PA02</text>
<text x="95.1" y="92.7" transform="rotate(-90 95.1 92.7)">PA03</text>
<text x="97.6" y="92.7" transform="rotate(-90 97.6 92.7)">PA04</text>
<text x="100.2" y="92.7" transform="rotate(-90 100.2 92.7)">PA05</text>
<text x="102.7" y="92.7" transform="rotate(-90 102.7 92.7)">PA06</text>
<text x="105.3" y="92.7" transform="rotate(-90 105.3 92.7)">PA07</text>
<text x="107.8" y="92.7" transform="rotate(-90 107.8 92.7)">PA08</text>
<text x="110.3" y="92.7" transform="rotate(-90 110.3 92.7)">PA09</text>
<text x="112.9" y="92.7" transform="rotate(-90 112.9 92.7)">PA10</text>
<text x="115.4" y="92.7" transform="rotate(-90 115.4 92.7)">PA11</text>
<text x="118" y="92.7" transform="rotate(-90 118 92.7)">PA12</text>
<text x="120.5" y="92.7" transform="rotate(-90 120.5 92.7)">PA13</text>
<text x="123" y="92.7" transform="rotate(-90 123 92.7)">PA14</text>
<text x="125.6" y="92.7" transform="rotate(-90 125.6 92.7)">PA15</text>
<text x="128.1" y="92.7" transform="rotate(-90 128.1 92.7)">PA16</text>
<text x="130.7" y="92.7" transform="rotate(-90 130.7 92.7)">PA17</text>
<text x="133.2" y="92.7" transform="rotate(-90 133.2 92.7)">PA18</text>
<text x="135.7" y="92.7" transform="rotate(-90 135.7 92.7)">PA19</text>
<text x="138.3" y="92.7" transform="rotate(-90 138.3 92.7)">PA20</text>
<text x="140.8" y="92.7" transform="rotate(-90 140.8 92.7)">PA21</text>
<text x="143.4" y="92.7" transform="rotate(-90 143.4 92.7)">PA27</text>
<text x="156.1" y="92.7" transform="rotate(-90 156.1 92.7)">PB00</text>
<text x="158.6" y="92.7" transform="rotate(-90 158.6 92.7)">PB01</text>
<text x="161.1" y="92.7" transform="rotate(-90 161.1 92.7)">PB02</text>
<text x="163.7" y="92.7" transform="rotate(-90 163.7 92.7)">PB03</text>
<text x="166.2" y="92.7" transform="rotate(-90 166.2 92.7)">PB04</text>
<text x="168.8" y="92.7" transform="rotate(-90 168.8 92.7)">PB05</text>
<text x="171.3" y="92.7" transform="rotate(-90 171.3 92.7)">PB06</text>
<text x="173.8" y="92.7" transform="rotate(-90 173.8 92.7)">PB07</text>
<text x="176.4" y="92.7" transform="rotate(-90 176.4 92.7)">PB08</text>
<text x="178.9" y="92.7" transform="rotate(-90 178.9 92.7)">PB09</text>
<text x="181.5" y="92.7" transform="rotate(-90 181.5 92.7)">PB10</text>
<text x="184" y="92.7" transform="rotate(-90 184 92.7)">PB11</text>
<text x="186.5" y="92.7" transform="rotate(-90 186.5 92.7)">PB16</text>
<text x="189.1" y="92.7" transform="rotate(-90 189.1 92.7)">PB17</text>
<text x="191.6" y="92.7" transform="rotate(-90 191.6 92.7)">PB22</text>
<text x="194.2" y="92.7" transform="rotate(-90 194.2 92.7)">PB23</text>
<text x="196.7" y="92.7" transform="rotate(-90 196.7 92.7)">PB31</text>
</g>
<g font-size="1.8">
<text x="31.8" y="1.9">5</text>
<text x="90.1" y="1.9">4</text>
<text x="148.5" y="1.9">3</text>
<text x="206.9" y="1.9">2</text>
<text x="265.2" y="1.9">1</text>
<text x=".7" y="29.8">D</text>
<text x="295.1" y="29.8">D</text>
<text x=".7" y="81">C</text>
<text x="295.1" y="81">C</text>
<text x=".7" y="132.1">B</text>
<text x="295.1" y="132.1">B</text>
<text x=".7" y="183.3">A</text>
<text x="295.1" y="183.3">A</text>
<text x="31.8" y="209.2">5</text>
<text x="90.1" y="209.2">4</text>
<text x="148.5" y="209.2">3</text>
<text x="206.9" y="209.2">2</text>
<text x="265.2" y="209.2">1</text>
</g>
</svg>
